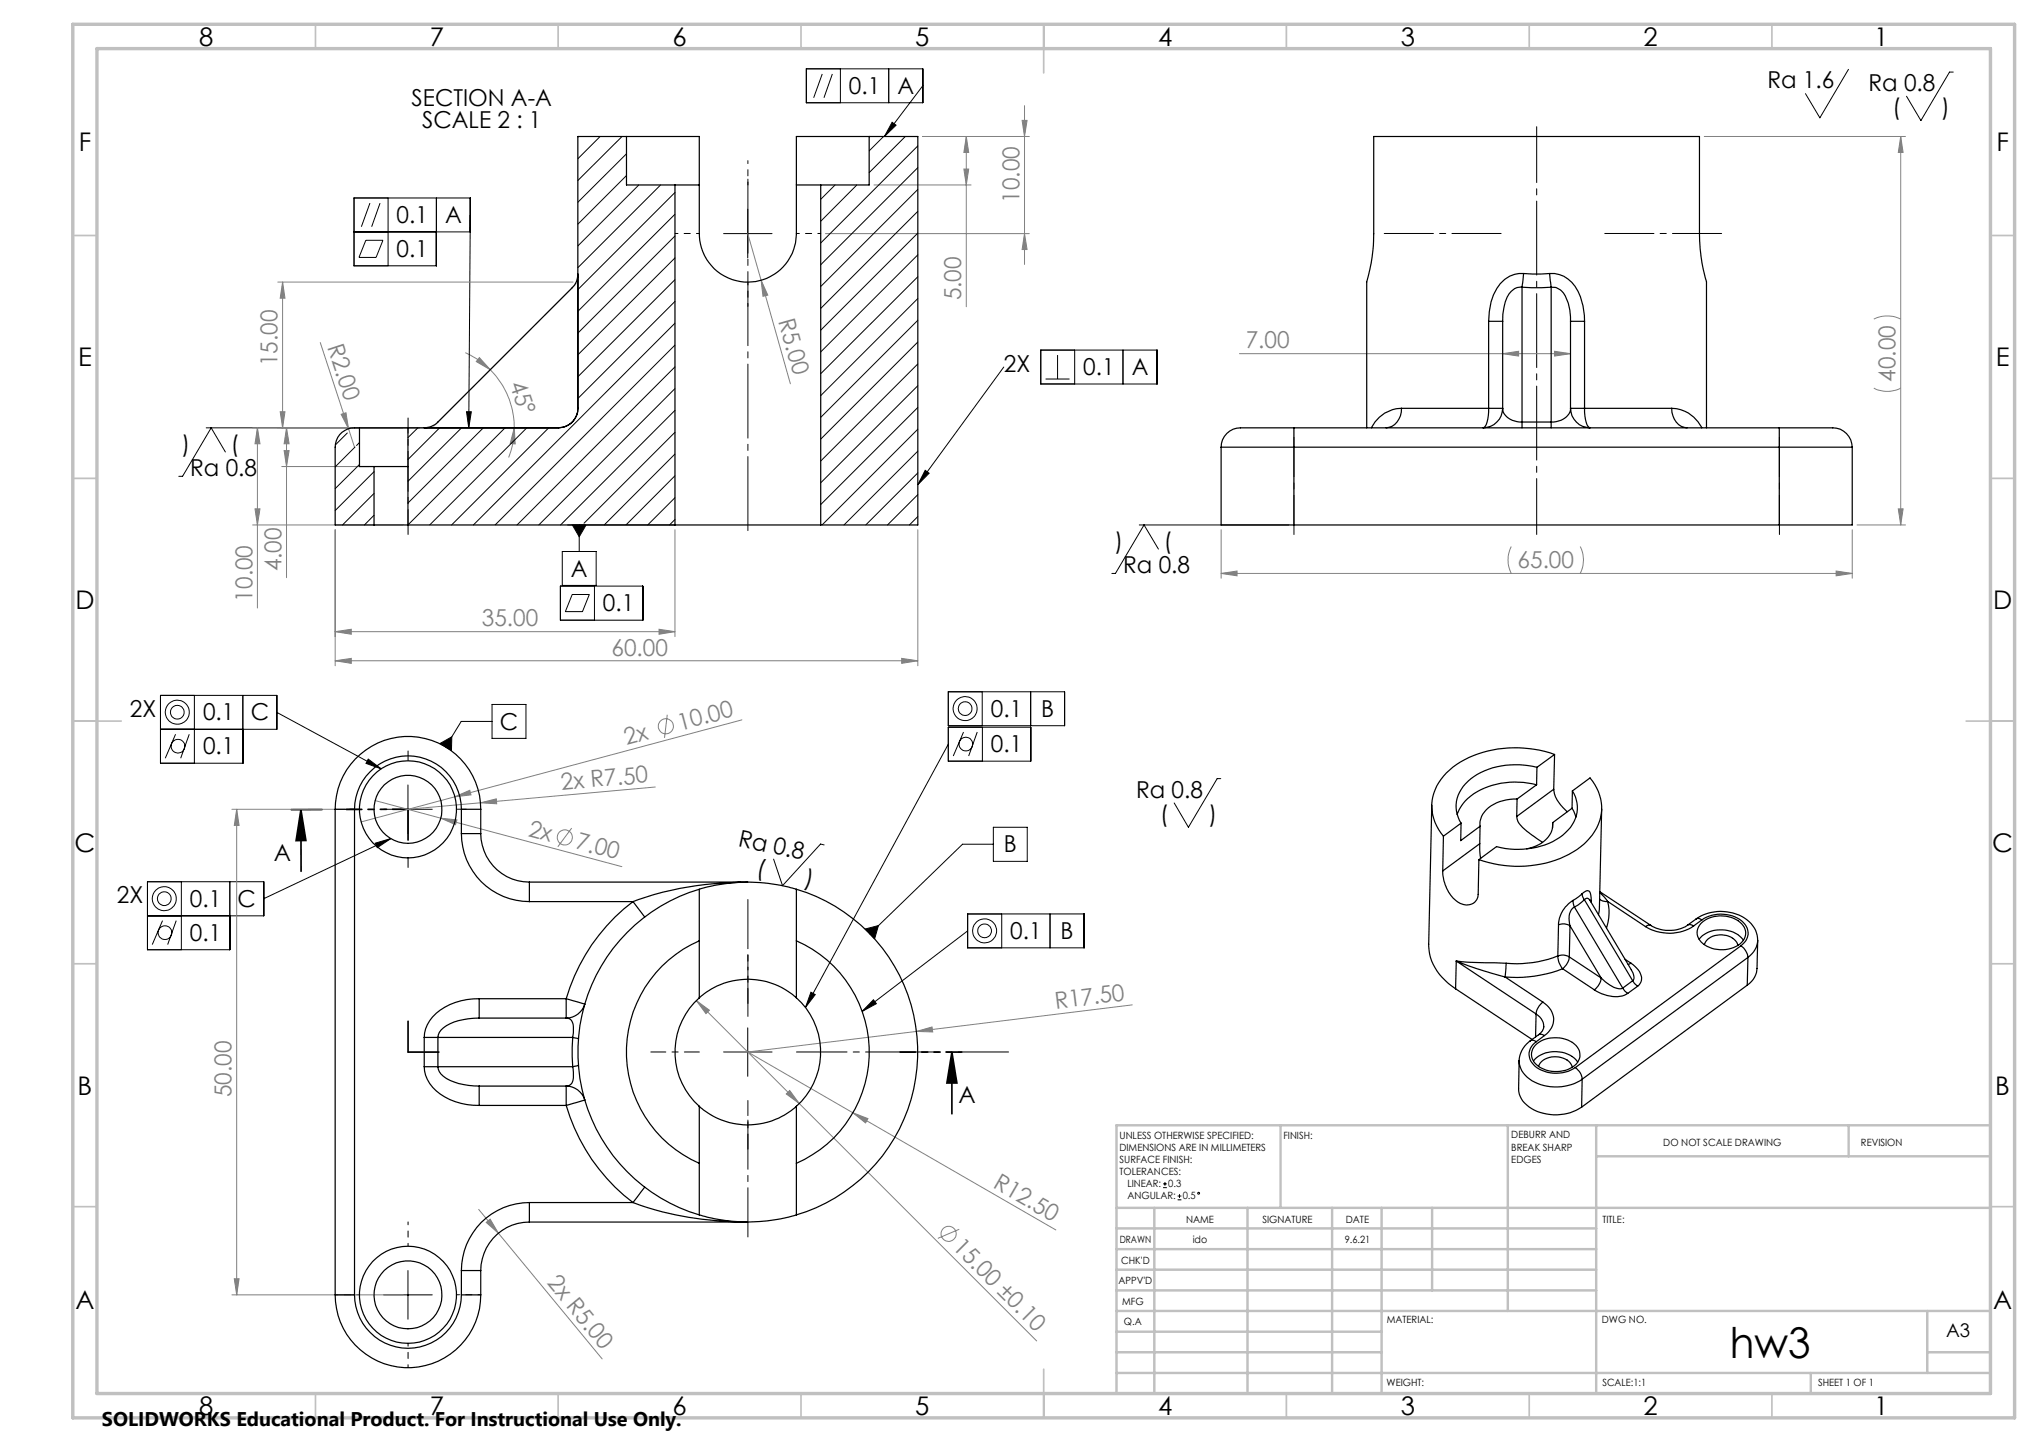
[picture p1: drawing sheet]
<svg xmlns="http://www.w3.org/2000/svg" width="420mm" height="297mm" viewBox="0 0 420 297" stroke-linecap="round" stroke-linejoin="round" font-family="sans-serif">
<g fill="none" stroke="#000" stroke-width=".21">
<path d="M166.1 14.2h24v7h-24zM169.4 15.2l-1.8 4.9M171.5 15.2l-1.8 4.9M173.1 14.2v7M183.1 14.2v7M190.1 17.7l-7.9 10.4M380.8 14.3l-5.9 10-3-5M402.3 14.8h-.7l-5.9 10-3-5M183.8 25.2l.8 .6-2.4 2.3zM75.4 49.5h3.5l-1.4 3.5h-3.6zM76.2 41.8l-1.8 4.9M78.3 41.8l-1.7 4.9"/>
<path d="M79.9 40.8v13.9M89.9 40.8v13.9h-17v-13.9h24v7h-24M96.9 44.3l-.3 43.8M149 48.1h10M154 43.1v10M206.8 75.6l-17.7 24.2M214.4 72.1h23.9v7h-23.9zM215.4 78.1h4.9M217.8 73.1v5M221.4 72.1v7M231.3 72.1v7M42.5 88.1h43.9"/>
<path d="M46.4 93.1l-2.9-5-5.9 10h-.8M96.1 84.8h1l-.5 3.3zM190.6 96.9l.8 .6-2.3 2.3zM115.8 113.6h7v7h-7zM116.9 108.1h22.1M117.9 108.1h2.8l-1.4 2.5zM119.3 108.1v5.5M234.7 108.1h30.8M238.6 113.1l-2.9-5-5.9 10h-.8M115.4 120.7h17v7h-17zM117.9 122.4h3.5l-1.4 3.6h-3.5zM122.4 120.7v7"/>
<path d="M36.2 151.2l-2.2 5M39 151.2l-1.8 5M40 143.2v14M50 143.2v14h-16.9v-14h23.9v7h-23.9M57 146.7l21.5 11.7M75.8 156.3l2.7 2.1-3.1-1.2zM90.6 153.1l2.5-1.3-.1 2.8zM101.4 148.6h-6.4l-3.2 5.2M101.4 145.1h6.9v7h-6.9zM195.3 142.5h24v7h-24zM195.3 149.8h17v7h-17zM195.3 153.3l-29.4 54.2"/>
<path d="M198.5 150.8l-2.1 4.9M201.3 150.8l-1.8 4.9M202.3 142.5v7M202.4 149.8v7M212.3 142.5v7M77.3 173.7l3.2-1-2.8 1.9zM79 166.7h10M80.5 172.7l-26.2 12.4M84 161.7v10M169.8 174l-.8-.2-7.8 8.6-1.9-5.5M204.6 173.9h-6.3l-19.1 18.5M204.6 170.4h7v7h-7z"/>
<path d="M251.5 160.4h-.8l-5.9 10-2.9-5M33.5 189.6l-2.1 5M36.3 189.6l-1.8 5M37.4 181.6v14M47.3 181.6v14h-16.9v-14h23.9v7h-23.9M178.2 191.3l2.7-.7-.7 2.8zM199.3 188.2h24v7h-24zM199.3 191.7l-21.7 16.6M206.3 188.2v7M216.3 188.2v7M149 216.7h10M154 211.7v10"/>
<path d="M167 204.4l.9 .5-2 2.6zM179.9 205.9l.6 .8-2.9 1.6zM239.6 244.6h.7M239.6 243.8h.7M240 243.4v.8M242.6 247.1h.7M242.6 246.3h.7M243 246v.7M79 266.7h10M84 261.7v10"/>
<circle cx="36.5" cy="146.7" r="2.47"/>
<circle cx="36.5" cy="146.7" r="1.4"/>
<circle cx="36.7" cy="153.7" r="1.41"/>
<circle cx="198.8" cy="146" r="2.47"/>
<circle cx="198.8" cy="145.9" r="1.4"/>
<circle cx="199" cy="153.3" r="1.41"/>
<circle cx="33.8" cy="185.1" r="2.48"/>
<circle cx="33.8" cy="185.1" r="1.41"/>
<circle cx="34" cy="192.1" r="1.4"/>
<circle cx="202.8" cy="191.7" r="1.42"/>
<circle cx="202.8" cy="191.7" r="2.47"/>
<circle cx="246.9" cy="245.8" r=".19"/>
</g>
<g fill="none" stroke="#808080" stroke-width=".21">
<path d="M180 38.1h20M190 28.1h22M198.5 34.8h1l-.5 3.3zM199 28.1v35.1M199 28.1l.5 3.3h-1zM210.5 24.8h1.1l-.6 3.3zM211 21.8v32.7M351 28.1h41.5M391.5 28.1l.5 3.3h-1zM391.5 28.1v80M57.2 58.1h60.8M58.2 58.1v30"/>
<path d="M58.2 58.1l.5 3.3h-1zM154 48.1l2.8 9.6M156.8 57.7l1.4 3.1-1 .2zM156.8 57.7l6 21.4M170 48.1h42M211 48.1l.6 3.3h-1.1zM66 70.6l5.8 17.7M95.8 72.6a17.3 17.3 0 0 1 5.2 3.6M98.7 73.7l2.3 2.5-2.9-1.7zM101 76.2a17.1 17.1 0 0 1 4.9 11.9M255.3 72.8h68.2M309.5 72.8l3.3-.4v.9z"/>
<path d="M320.2 72.4l3.3 .4-3.3 .5zM386 79.9a6.1 6.1 0 0 0 5.5 0M386 65.7a6.4 6.4 0 0 1 5.5 0M53 88.1v37.1M53 88.1l.6 3.3h-1.1zM57.7 84.8h1l-.5 3.3zM58 96.1h18M58.5 92.8h1l-.5 3.3zM59 88.1v30.9M59 88.1l.5 3.3h-1zM70.3 85.3l1-.3 .5 3.3zM71.8 88.3l1.2 3.8"/>
<path d="M88.1 88.1h-36.1M105.9 88.1l.2 3.3-1-.1zM105.9 88.1a16 16 0 0 1-1.1 6.1M52 108.1h31M52.5 104.8h1.1l-.6 3.3zM69 109.1v28M139 109.1v22M189.1 109.1v28M251.5 109.1v10M251.5 118.1h130M251.5 118.1l3.3-.5v1zM311.3 112.6a6.1 6.1 0 0 0 0 5.5"/>
<path d="M325.5 112.6a6.1 6.1 0 0 1 0 5.5M378.2 117.6l3.3 .5-3.3 .5zM381.5 109.1v10M382.5 108.1h10M391 104.8h1l-.5 3.3zM69 130.1l3.4-.5v1zM69 136.1l3.4-.5v1zM69 130.1h70M69 136.1h120.1M135.7 129.6l3.3 .5-3.3 .5zM185.7 135.6l3.4 .5-3.4 .5zM137.4 147.2l-.5 4.8"/>
<path d="M152.8 148.3l-78.4 21M47.8 166.7h23.2M48.8 166.7v100M48.8 166.7l.4 3.3h-.9zM77.3 164.9l13.5 3.6M90.8 168.5l3.3 .4-.3 1zM90.8 168.5l37.3 10M93.7 164.1l3.1-1.3 .2 .9zM99 165.3l3.2-.8 .1 1.1zM117.8 170.6l-2.9 3.8M135 162.1l-51 4.6M143.4 206.1l2.7 2-.7 .7z"/>
<path d="M143.4 206.1l21.2 21.2M188.8 212.4l3.2-.9 .1 1zM233.2 207l-79.2 9.7 21.7 12.5M162 225.3l.7-.7 1.9 2.7zM164.6 227.3l48.9 48.9M175.7 229.2l3.1 1.2-.5 .9zM175.7 229.2l41.8 24.1M98.6 249.1l25.4 30.8M100.2 251.8l.8-.7 1.7 2.9zM197.6 253.2l-4.4 1.9M47.8 266.7h35.2M48.3 263.4h.9l-.4 3.3z"/>
<circle cx="137.1" cy="149.6" r="1.55"/>
<circle cx="116.3" cy="172.5" r="1.56"/>
<circle cx="195.4" cy="254.1" r="1.56"/>
</g>
<path d="M62 166.8l1 6.3h-2zM62 166.8v12.7M196.1 216.7l1 6.4h-2zM196.1 216.7v12.7" fill="none" stroke="#000" stroke-width=".35"/>
<path d="M84.1 86.1v10M144.1 216.7h-10M154.1 206.7v-10M154.1 226.7v10" fill="none" stroke="#000" stroke-width=".21" stroke-dasharray="15.2 1.3 1.3 1.3" stroke-dashoffset="12.1"/>
<path d="M84.1 96.1v14" fill="none" stroke="#000" stroke-width=".21" stroke-dasharray="15.2 1.3 1.3 1.3" stroke-dashoffset="10.1"/>
<path d="M154.1 110.1v-74" fill="none" stroke="#000" stroke-width=".21" stroke-dasharray="15.2 1.3 1.3 1.3" stroke-dashoffset="-.8"/>
<path d="M154.1 38.1v-5M144.1 48.1h-5M154.1 58.1v5M164.1 48.1h5M84.1 256.7v-5M74.1 266.7h-5M84.1 276.7v5M94.1 266.7h5" fill="none" stroke="#000" stroke-width=".21" stroke-dasharray="15.2 1.3 1.3 1.3" stroke-dashoffset="14.6"/>
<path d="M285.1 48.1h24.1M330.6 48.1h24M154.1 185.3v24M154.1 230.7v24.1" fill="none" stroke="#000" stroke-width=".21" stroke-dasharray="15.2 1.3 1.3 1.3" stroke-dashoffset="5.1"/>
<path d="M164.1 216.7h43.7" fill="none" stroke="#000" stroke-width=".21" stroke-dasharray="15.2 1.3 1.3 1.3" stroke-dashoffset="4.8"/>
<path d="M84.1 156.7v-2M74.1 166.7h-2M84.1 176.7v2M94.1 166.7h2" fill="none" stroke="#000" stroke-width=".21" stroke-dasharray="15.2 1.3 1.3 1.3"/>
<path d="M266.5 90.1v20M366.5 90.1v20" fill="none" stroke="#000" stroke-width=".21" stroke-dasharray="15.2 1.3 1.3 1.3" stroke-dashoffset="7.1"/>
<path d="M316.5 26.1v84" fill="none" stroke="#000" stroke-width=".21" stroke-dasharray="15.2 1.3 1.3 1.3" stroke-dashoffset="3.7"/>
<path d="M84.1 166.7h-12.7M198.1 216.7h-12.7" fill="none" stroke="#000" stroke-width=".35" stroke-dasharray="6.3 1.3 1.3 1.3 1.3 1.3" stroke-dashoffset="3.2"/>
<path d="M66.3 166.7l-6.3 .1M84.1 173v-6.3M84.1 216.7v-6.4M90.4 216.7h-6.3" fill="none" stroke="#000" stroke-width=".35" stroke-dasharray="6.3 1.3 1.3 1.3 1.3 1.3"/>
<path d="M119.1 58.1l-30 30" fill="none" stroke="#c0c0c0" stroke-width=".21" stroke-dasharray="15.2 1.3 1.3 1.3" stroke-dashoffset="5.5"/>
<g fill="none" stroke="#c0c0c0" stroke-width=".35">
<path d="M65 5v5M115 5v5M165 5v5M215 5v10M265 5v5M315 5v5M365 5v5M15 48.5h5M410 48.5h5M15 98.5h5M410 98.5h5M15 148.5h10"/>
<path d="M405 148.5h10M15 198.5h5M410 198.5h5M15 248.5h5M410 248.5h5M65 287v5M115 287v5M165 287v5M215 282v10M265 287v5M315 287v5M365 287v5"/>
</g>
<g fill="none" stroke="#c0c0c0" stroke-width=".5">
<path d="M263.8 231.8v17M310.6 231.8v38.2M328.8 231.8v55.2M328.8 238.2h81.2M380.8 231.8v6.4M410 231.8h-180v55.2M230 248.8h180M230 257.3h98.8M230 253h98.8M237.8 248.8v38.2M257 248.8v38.2M274.4 248.8v38.2"/>
<path d="M284.6 248.8v38.2M295 248.8v17M230 265.8h98.8M230 261.5h98.8M230 278.5h54.6M230 274.3h54.6M230 270h180M397 278.5h13M397 270v12.8M230 282.8h180M373 282.8v4.2"/>
</g>
<path d="M15 5h400v287h-400zM20 10h390v277h-390z" fill="none" stroke="#c0c0c0" stroke-width=".7"/>
<g fill="#000">
<path d="M167 204.4l.9 .5-2 2.6zM77.3 173.7l3.2-1-2.8 1.9zM75.8 156.3l2.7 2.1-3.1-1.2zM179.9 205.9l.6 .8-2.9 1.6zM178.2 191.3l2.7-.7-.7 2.8zM90.6 153.1l2.5-1.3-.1 2.8zM96.1 84.8h1l-.5 3.3zM183.8 25.2l.8 .6-2.4 2.3zM190.6 96.9l.8 .6-2.3 2.3zM117.9 108.1l1.4 2.5 1.4-2.5z"/>
<path d="M196.1 216.7l1 6.4h-2zM62 166.8l1 6.3h-2z"/>
</g>
<g fill="#808080">
<path d="M70.3 85.3l1-.3 .5 3.3z"/>
<path d="M99 165.3l3.2-.8 .1 1.1z"/>
<path d="M188.8 212.4l3.2-.9 .1 1z"/>
<path d="M93.7 164.1l3.1-1.3 .2 .9z"/>
<path d="M156.8 57.7l1.4 3.1-1 .2z"/>
<path d="M100.2 251.8l.8-.7 1.7 2.9z"/>
<path d="M175.7 229.2l3.1 1.2-.5 .9z"/>
<path d="M90.8 168.5l3.3 .4-.3 1z"/>
<path d="M105.9 88.1l.2 3.3-1-.1zM98.7 73.7l2.3 2.5-2.9-1.7z"/>
<path d="M58.2 58.1l.5 3.3h-1zM57.7 84.8h1l-.5 3.3z"/>
<path d="M378.2 117.6l3.3 .5-3.3 .5zM251.5 118.1l3.3-.5v1z"/>
<path d="M69 130.1l3.4-.5v1zM135.7 129.6l3.3 .5-3.3 .5zM69 136.1l3.4-.5v1zM185.7 135.6l3.4 .5-3.4 .5z"/>
<path d="M309.5 72.8l3.3-.4v.9zM320.2 72.4l3.3 .4-3.3 .5z"/>
<path d="M48.8 166.7l.4 3.3h-.9zM48.3 263.4h.9l-.4 3.3zM59 88.1l.5 3.3h-1zM58.5 92.8h1l-.5 3.3zM53 88.1l.6 3.3h-1.1zM52.5 104.8h1.1l-.6 3.3zM199 28.1l.5 3.3h-1zM198.5 34.8h1l-.5 3.3zM210.5 24.8h1.1l-.6 3.3zM211 48.1l.6 3.3h-1.1zM391.5 28.1l.5 3.3h-1zM391 104.8h1l-.5 3.3z"/>
<path d="M143.4 206.1l2 2.7 .7-.7zM162.7 224.6l-.7 .7 2.6 2z"/>
</g>
<g fill="none" stroke="#000" stroke-width=".25">
<path d="M129 28.1h15v20a10 10 0 0 0 10 10 10 10 0 0 0 10-10v-20h15M129 28.1v10h10M129 28.1h-10v56M139 38.1h5M139 38.1v70M164 38.1h5.1M169.1 38.1v70M179 28.1h10.1v80h-20M179 28.1v10h-9.9M119 56.4a4 4 0 0 1-1.1 2.9l-27.7 27.6a4.1 4.1 0 0 1-2.8 1.2M313.5 59.2a2.99 2.99 0 0 0-3.1 2 12.1 12.1 0 0 0-.9 5M313.5 59.2l2 .1 4-.1"/>
<path d="M313.5 59.2v27.7M313.8 56.3l-.3 2.9M313.8 56.3a6.4 6.4 0 0 0-6.2 4.4l-.5 1.5-.3 2-.2 2M313.8 56.3l1.8 .1 3.6-.1M319.2 56.3l.3 2.9M319.2 56.3a6.4 6.4 0 0 1 6.3 4.8l.6 1.9 .3 3.2M319.5 59.2a2.99 2.99 0 0 1 2.9 1.7 10.7 10.7 0 0 1 1.1 5.3M319.5 59.2v27.7M306.6 66.2h2.9M306.6 66.2v17.9M309.5 66.2v17.9M323.5 66.2h2.9"/>
<path d="M323.5 66.2v17.9M326.4 66.2v17.9M74 88.1h10M74 88.1a4.1 4.1 0 0 0-5 4v16h8M74 88.1v8h3M77 96.1h7M77 96.1v12M84 88.1v20M84 88.1h31M119 84.1a4 4 0 0 1-4 4M251.5 92.1v16h15M251.5 92.1h15"/>
<path d="M266.5 88.1h-9.3a7.1 7.1 0 0 0-3.9 .7 4 4 0 0 0-1.8 3.3M266.5 88.1v4M266.5 88.1h100M266.5 92.1v16M266.5 92.1h100M281.5 88.1v-30l.7-2.7a33.7 33.7 0 0 0 .8-7.3v-20h67.1v20a34.2 34.2 0 0 0 1.4 10v30M288.7 84.1h17.9M288.7 84.1a3.7 3.7 0 0 1-3.2 4M288.7 84.1a6.9 6.9 0 0 0-6.2 4M306.6 84.1l-.1 2.2a2.19 2.19 0 0 1-1 1.8 4.1 4.1 0 0 0 4-4M306.6 84.1h2.9M309.5 84.1a3.2 3.2 0 0 0 3 2.8h1"/>
<path d="M313.5 86.9v1.2M313.5 86.9h6M319.5 86.9v1.2M323.5 84.1a3.2 3.2 0 0 1-3 2.8h-1M323.5 84.1a4.1 4.1 0 0 0 4 4 2.67 2.67 0 0 1-1-2.4l-.1-1.6M323.5 84.1h2.9M326.4 84.1h17.9M344.3 84.1a3.7 3.7 0 0 0 3.2 4M344.3 84.1a6.9 6.9 0 0 1 6.2 4M366.5 88.1h9.3a7.1 7.1 0 0 1 3.9 .7 4.1 4.1 0 0 1 1.8 3.3M366.5 88.1v4M366.5 92.1h15"/>
<path d="M366.5 92.1v16M381.5 92.1v16h-15M77 108.1h7M84 108.1h55M139 108.1h30.1M266.5 108.1h100M316.6 158a16.3 16.3 0 0 0-13.6 2.4 6.7 6.7 0 0 0-2 9.1M316.6 158l-.1 3.6M320.2 155.4a23.4 23.4 0 0 0-20.2 2.1 10.6 10.6 0 0 0-5.1 8.9 9.7 9.7 0 0 0 2.4 5.8M320.2 155.4l-.2 7.2M320.2 155.4l-3.6 2.6M69 166.7a15 15 0 0 1 15-15 15 15 0 0 1 15 15"/>
<path d="M69 166.7h4M69 166.7v100M73 166.7a11 11 0 0 1 11-11 11 11 0 0 1 11 11M73 166.7v100M95 171.7a14 14 0 0 0 14 14M95 166.7h4M95 171.7h4M95 166.7v5M99 171.7a10 10 0 0 0 10 10M99 166.7v5M294.9 165.8l-.6 28.7a11 11 0 0 0 5.5 9.2M297.3 172.2l-.1 7.2"/>
<path d="M301 169.5l-3.7 2.7M301 169.5l-.1 3.6 4-2.9M304.6 177.1l-.1 7.1a2.46 2.46 0 0 1-4 1.7 8.1 8.1 0 0 1-3.3-6.5M304.8 173.8l.2 3M304.8 173.8l-7.6 5.6M304.9 170.2l-.1 3.6M312.4 168.2a4.5 4.5 0 0 0 2.1 3l3.2 2.3M312.5 164.6a7.8 7.8 0 0 0-7.3 3.5 3.5 3.5 0 0 0-.3 2.1M312.5 164.6l-.1 3.6M316.5 161.6a15.8 15.8 0 0 0-14.2 2.9l-1.4 1.7-.8 1.5M316.5 161.6l-4 3M319.8 169.4a5.1 5.1 0 0 1-4 5.1l-1.3 .3"/>
<path d="M319.8 169.4v1.1M320 162.6a7.2 7.2 0 0 0 2.8 4.6M320 162.6l-7.6 5.6M323.8 166.5l.8 1.8M323.8 166.5l-4 2.9M323.9 162.9l3.6-2.7a9.2 9.2 0 0 1-.6 13 20.6 20.6 0 0 1-16 5.2l-3.2-.5-3.1-.8M323.9 162.9a6.5 6.5 0 0 1-1.5 8.6 15.5 15.5 0 0 1-14.1 2.9l-3.7 2.7M323.9 162.9l-.1 3.6M329.9 166.6l-.4 20.2-.3 1.6M109 181.7v4M109 181.7h45M109 185.7h21.4"/>
<path d="M130.4 185.7l2.4 3.2M130.4 185.7a38.4 38.4 0 0 0-13.8 20M144 193.8a25 25 0 0 0-15 22.9 25 25 0 0 0 15 22.9M144 183.2a35 35 0 0 0-25 33.5 35 35 0 0 0 25 33.5M144 183.2a34.5 34.5 0 0 1 19.9-.1l.1 .1M144 183.2v22.3M152.6 181.7a67.3 67.3 0 0 0-22.2 4M164 183.2a35 35 0 0 1 25 33.5 35 35 0 0 1-25 33.5M164 193.8a25 25 0 0 1 15.1 22.9 25 25 0 0 1-15.1 22.9M164 183.2v22.3M300 197.9l2.4 .3 7.8 .2M300 197.9l4.1 1.6 5.9 1.7"/>
<path d="M300 197.9l-.2 5.8M300 197.9l16.4 10.9M310.2 198.4l-.2 2.8M320.9 196.9a23.1 23.1 0 0 1-10.7 1.5M320.9 196.9a2.6 2.6 0 0 1 2.4 .2M320.9 196.9a4.1 4.1 0 0 0 1 2.6M321 190.5a2.6 2.6 0 0 1 2.4 .2M321 190.5l-.1 6.4M321.9 199.5a26.2 26.2 0 0 1-11.9 1.7M321.9 199.5l6.5 4.4M323.3 197.1a3.7 3.7 0 0 1-1.4 2.4M323.3 197.1l6.5 4.3"/>
<path d="M323.4 190.7l6.4 10.7M323.4 190.7l-.1 6.4M324 185.5a6.1 6.1 0 0 0-3 5M324 185.5l.3 1.3M324.3 186.8a2.96 2.96 0 0 0-1 3.4l.1 .5M324.3 186.8l10 16.7M325.9 184.1l.6-.4a.66 .66 0 0 1 .6-.2 .66 .66 0 0 1 .5 .5l.2 1.5M325.9 184.1l-1.9 1.4M325.9 184.1l.5 1.2M326.4 185.3l-2.1 1.5M326.4 185.3a.65 .65 0 0 1 .6-.3 .65 .65 0 0 1 .6 .5M326.4 185.3l9.9 16.7"/>
<path d="M327.5 185.4l.1 .1M327.6 185.5l8.4 14.2a1.91 1.91 0 0 1 .3 2.3M327.8 185.5v.3M327.8 185.5l-.1 .2M329.5 185.2l.6 .4 1.1 .1M329.5 183.8l1.7 1.9M329.5 183.7l10.5 6.9M331.2 185.7a9.6 9.6 0 0 1-.3 5.4M331.2 185.7l7.7 5.1M334.8 197.6l1.1 .8M335.9 198.4a3.8 3.8 0 0 1 2.2 3.6l-.3 .6-.5 .5M335.9 198.4l-.5 .2"/>
<path d="M340 190.6h-.5l-.6 .2M347.6 190.5a7.2 7.2 0 0 1-7.6 .1M347.6 190.5h.7l.6 .2M348.9 190.7a9.2 9.2 0 0 1-10 .1M349.4 189.3a9 9 0 0 1 11.3 .9 5.2 5.2 0 0 1 1.4 3.5M349.4 189.3l.6-.1 .6 .3M349.4 189.3l-1.8 1.2M350 193.5a6.2 6.2 0 0 1 9 0l.1 .2M350.4 190.2a6.3 6.3 0 0 1 8.6 .4 2.84 2.84 0 0 1-1.4 4.3 6.1 6.1 0 0 1-7.7-1.6 2.6 2.6 0 0 1 .5-3.1zM350.6 189.5a7 7 0 0 1 8.8 .9 2.96 2.96 0 0 1-.8 4.4M350.6 189.5l-1.7 1.2M351 194.6a3.5 3.5 0 0 1 4.2-2 3.2 3.2 0 0 1 2.8 2.1"/>
<path d="M358.6 194.8a3.3 3.3 0 0 1 1.4 2.4M358.6 194.8l-34.1 25.1M360 197.2l-34.1 25.1M360 197.2l-.1 5.7M362.1 193.7l-.2 5.8a4.4 4.4 0 0 1-2 3.4M362.1 193.7a4.7 4.7 0 0 1-2.1 3.5M87.4 213.7h2.8M87.4 219.7a7.5 7.5 0 0 0 4.3 6.3 14 14 0 0 0 7 1.7M87.4 219.7h2.8M87.4 213.7v6M90.2 219.7a3.5 3.5 0 0 0 2.5 2.8 15.3 15.3 0 0 0 6 1.2M90.2 219.7h27.8"/>
<path d="M90.2 213.7h27.8M90.2 213.7v6M98.7 209.7a11.4 11.4 0 0 0-7.9 2.5l-.3 .5-.3 1M98.7 205.7v4M98.7 205.7a12.2 12.2 0 0 0-10.2 4.5 6.1 6.1 0 0 0-1.1 3.5M98.7 209.7h17.9M98.7 205.7h17.9M116.6 209.7a1.74 1.74 0 0 1 1.5 2.2l-.1 1.8M116.6 205.7l3.9 1.1a4.1 4.1 0 0 1-3.9 2.9M116.6 205.7v4M118 219.7a5.5 5.5 0 0 1-.3 3.5l-.6 .4-.5 .1M118 213.7l1.1 .3"/>
<path d="M118 213.7l-.1 2 .1 4M119.1 219.4l-1.1 .3M144 205.5a15 15 0 0 0 0 22.4M144 205.5a15 15 0 0 1 20 0M164 205.5a15 15 0 0 1 0 22.4M299.8 203.7l15.8 10.4M310 201.2l7.8 5.2M312.9 218.5l-.1 5.7a4.9 4.9 0 0 0 3.2 4.4 10 10 0 0 0 9.8-.6M312.9 218.5a5.3 5.3 0 0 0 3.8 4.7 10 10 0 0 0 9.2-.9M315.2 214.4a5.4 5.4 0 0 0-2.3 4.1M315.2 214.4l.7-.1 .5 .3M315.9 218.5a6.1 6.1 0 0 1 9.1 .3"/>
<path d="M316.3 215.3a6.3 6.3 0 0 1 8.6 .4 2.84 2.84 0 0 1-1.4 4.3 6.3 6.3 0 0 1-7.5-1.2 2.64 2.64 0 0 1 .3-3.5zM316.4 208.8a2.47 2.47 0 0 1 .9 4.1l-.4 .2M316.4 208.8l-.1 4.8M316.4 214.6a3.1 3.1 0 0 0 .3 5.4 7.4 7.4 0 0 0 7.8-.1M316.9 219.6a3.6 3.6 0 0 1 4.6-1.8 2.83 2.83 0 0 1 2.4 2M316.9 213.1l.7-.1 .5 .3M316.9 213.1l-1.7 1.3M317.8 206.4a3.9 3.9 0 0 1 .8 6.5l-.5 .4M317.8 206.4a3.6 3.6 0 0 0-1.4 2.4M318.1 213.3l-1.7 1.3M324.5 219.9a3.1 3.1 0 0 1 1.4 2.4M328.4 203.9a7.2 7.2 0 0 0 6.5 .9l.4-.2"/>
<path d="M329.8 201.4a6 6 0 0 0 4.2 2.2l.3-.1M329.8 201.4a3.6 3.6 0 0 1-1.4 2.5M334.3 203.5l1 1.1M336.3 202l1 1.1M336.3 202l-2 1.5M337.3 203.1l-2 1.5M359.9 202.9l-34.1 25.1M98.7 223.7v4M98.7 223.7h17.9M98.7 227.7h17.9M116.6 223.7a4.1 4.1 0 0 1 3.9 2.9l-3.9 1.1M116.6 223.7v4"/>
<path d="M116.6 227.7a38.4 38.4 0 0 0 13.8 20M144 227.9a14.9 14.9 0 0 0 20 0M144 227.9v22.3M164 227.9v22.3M325.9 222.3l-.1 5.7M109 247.7a14 14 0 0 0-14 14M109 247.7v4M109 251.7a10 10 0 0 0-10 10M109 247.7h21.4M109 251.7h45M130.4 247.7a65.1 65.1 0 0 0 22.2 4M132.8 244.5l-2.4 3.2"/>
<path d="M144 250.2l.1 .1a34.5 34.5 0 0 0 19.9-.1M69 266.7h4M69 266.7a15 15 0 0 0 15 15 15 15 0 0 0 15-15M73 266.7a11 11 0 0 0 11 11 11 11 0 0 0 11-11M95 261.7h4M95 266.7h4M95 261.7v5M99 261.7v5"/>
<circle cx="84" cy="166.7" r="7"/>
<circle cx="84" cy="166.7" r="10"/>
<circle cx="84" cy="266.7" r="7"/>
<circle cx="84" cy="266.7" r="10"/>
</g>
<g fill="none" stroke="#000" stroke-width=".21">
<path d="M119.1 28.1l-.1 .1M123.6 28.1l-4.6 4.6M128.1 28.1l-9.1 9.1M129 31.7l-10 10M129 36.2l-10 10M131.6 38.1l-12.6 12.6M136.1 38.1l-17.1 17M139 39.6l-20 20.1M172 38.1l-2.9 3M176.5 38.1l-7.4 7.5M182 28.1l-3 3M186.5 28.1l-7.5 7.5"/>
<path d="M189.1 30.1l-20 20M189.1 34.5l-20 20M189.1 39l-20 20M139 44.1l-20 20M139 48.6l-20 20M139 53.1l-20 20M139 57.6l-20 20M189.1 43.5l-20 20M189.1 48l-20 20M189.1 52.5l-20 20M189.1 57l-20 20M139 71.1l-37 37"/>
<path d="M139 75.6l-32.5 32.5M139 62.1l-20 20M139 66.6l-41.5 41.5M189.1 61.5l-20 20M189.1 66l-20 20M189.1 70.4l-20 20M189.1 75l-20 20M189.1 79.4l-20 20M71.5 89.2l-2.4 2.4M73.1 92.1l-4.1 4.1M74 91.2l-.6 .6M74 95.7l-5 4.9"/>
<path d="M77 97.2l-8 8M86.1 88.1l-2.1 2M90.6 88.1l-6.6 6.5M95.1 88.1l-11.1 11M99.6 88.1l-15.6 15.5M104 88.1l-20 20M108.5 88.1l-20 20M113 88.1l-20 20M139 89l-18.7 18.8M139 93.5l-14.5 14.6M139 80l-28 28.1M139 84.5l-23.5 23.6"/>
<path d="M139 98l-10.1 10.1M189.1 83.9l-20 20M189.1 88.4l-19.8 19.7M189.1 92.9l-15.3 15.2M189.1 97.4l-10.8 10.7M77 101.6l-6.4 6.5M77 106.1l-1.9 2M139 102.5l-5.6 5.6M139 107l-1.1 1.1M189.1 101.9l-6.3 6.2M189.1 106.4l-1.8 1.7"/>
</g>
<text font-size="8.7" x="356.3" y="279.6">hw3</text>
<g font-size="5.3">
<text x="41" y="9.4">8</text>
<text x="88.5" y="9.4">7</text>
<text x="138.5" y="9.4">6</text>
<text x="188.5" y="9.4">5</text>
<text x="238.5" y="9.4">4</text>
<text x="288.5" y="9.4">3</text>
<text x="338.5" y="9.4">2</text>
<text x="386" y="9.4">1</text>
<text x="16.2" y="31.2">F</text>
<text x="411.2" y="31.2">F</text>
<text x="16.1" y="75.4">E</text>
<text x="411.1" y="75.4">E</text>
<text x="15.5" y="125.5">D</text>
<text x="410.5" y="125.5">D</text>
<text x="15.4" y="175.5">C</text>
<text x="410.4" y="175.5">C</text>
<text x="16" y="225.4">B</text>
<text x="411" y="225.4">B</text>
<text x="15.5" y="269.7">A</text>
<text x="410.5" y="269.7">A</text>
<text x="41" y="291.4">8</text>
<text x="88.5" y="291.4">7</text>
<text x="138.5" y="291.4">6</text>
<text x="188.5" y="291.4">5</text>
<text x="238.5" y="291.4">4</text>
<text x="288.5" y="291.4">3</text>
<text x="338.5" y="291.4">2</text>
<text x="386" y="291.4">1</text>
</g>
<g font-size="4.8">
<text x="84.8" y="21.9">SECTION A-A</text>
<text x="174.9" y="19.4">0.1</text>
<text x="184.9" y="19.4">A</text>
<text x="364.1" y="18.2">Ra 1.6</text>
<text x="384.9" y="18.7">Ra 0.8</text>
<text x="389.8" y="23.7">(</text>
<text x="399.9" y="23.7">)</text>
<text x="87" y="26.4">SCALE 2 : 1</text>
<text x="81.7" y="45.9">0.1</text>
<text x="91.7" y="45.9">A</text>
<text x="81.7" y="52.9">0.1</text>
<text x="206.8" y="76.6">2X</text>
<text x="223.1" y="77.3">0.1</text>
<text x="233.1" y="77.3">A</text>
<text x="37.5" y="93">)</text>
<text x="47.5" y="93">(</text>
<text x="39.2" y="98">Ra 0.8</text>
<text x="229.7" y="113">)</text>
<text x="239.7" y="113">(</text>
<text x="117.6" y="118.8">A</text>
<text x="231.4" y="118">Ra 0.8</text>
<text x="124.2" y="125.9">0.1</text>
<text x="26.8" y="147.7">2X</text>
<text x="41.8" y="148.4">0.1</text>
<text x="51.6" y="148.4">C</text>
<text x="204.1" y="147.7">0.1</text>
<text x="214.5" y="147.7">B</text>
<text x="41.8" y="155.4">0.1</text>
<text x="103" y="150.3">C</text>
<text x="204.1" y="155">0.1</text>
<text x="234" y="164.3">Ra 0.8</text>
<text x="239" y="169.3">(</text>
<text x="249" y="169.3">)</text>
<text x="56.4" y="177.3">A</text>
<text x="151.9" y="174.3" transform="rotate(12 151.9 174.3)">Ra 0.8</text>
<text x="206.8" y="175.6">B</text>
<text x="155.7" y="180.2" transform="rotate(12 155.7 180.2)">(</text>
<text x="165.5" y="182.2" transform="rotate(12 165.5 182.2)">)</text>
<text x="24.1" y="186.1">2X</text>
<text x="39.1" y="186.8">0.1</text>
<text x="49" y="186.8">C</text>
<text x="39.1" y="193.8">0.1</text>
<text x="208.1" y="193.4">0.1</text>
<text x="218.5" y="193.4">B</text>
<text x="197.4" y="227.2">A</text>
</g>
<g font-size="4.8" fill="#808080">
<text x="210" y="41.7" transform="rotate(-90 210 41.7)">10.00</text>
<text x="198" y="61.9" transform="rotate(-90 198 61.9)">5.00</text>
<text x="67.4" y="71.4" transform="rotate(72 67.4 71.4)">R2.00</text>
<text x="160.3" y="66.1" transform="rotate(74 160.3 66.1)">R5.00</text>
<text x="256.6" y="71.7">7.00</text>
<text x="57.1" y="75.4" transform="rotate(-90 57.1 75.4)">15.00</text>
<text x="105" y="79" transform="rotate(71 105 79)">45°</text>
<text x="390.5" y="78.6" transform="rotate(-90 390.5 78.6)">40.00</text>
<text x="58" y="117.7" transform="rotate(-90 58 117.7)">4.00</text>
<text x="312.6" y="117">65.00</text>
<text x="52" y="123.9" transform="rotate(-90 52 123.9)">10.00</text>
<text x="99.2" y="129">35.00</text>
<text x="125.9" y="135">60.00</text>
<text x="129.1" y="153.4" transform="rotate(-15 129.1 153.4)">2x</text>
<text x="140.1" y="150.5" transform="rotate(-15 140.1 150.5)">10.00</text>
<text x="115.7" y="162.7" transform="rotate(-5 115.7 162.7)">2x R7.50</text>
<text x="108.6" y="172.1" transform="rotate(15 108.6 172.1)">2x</text>
<text x="118.4" y="174.7" transform="rotate(15 118.4 174.7)">7.00</text>
<text x="217.5" y="207.8" transform="rotate(-7 217.5 207.8)">R17.50</text>
<text x="47.7" y="226" transform="rotate(-90 47.7 226)">50.00</text>
<text x="204.4" y="244.5" transform="rotate(30 204.4 244.5)">R12.50</text>
<text x="196.1" y="257.1" transform="rotate(45 196.1 257.1)">15.00 ±0.10</text>
<text x="112.6" y="264.3" transform="rotate(50 112.6 264.3)">2x R5.00</text>
</g>
<text font-size="4.1" x="21" y="293.7">SOLIDWORKS Educational Product. For Instructional Use Only.</text>
<text font-size="3.9" x="400.9" y="275.5">A3</text>
<g font-size="2.1">
<text x="230.6" y="234.6">UNLESS OTHERWISE SPECIFIED:</text>
<text x="230.6" y="237.1">DIMENSIONS ARE IN MILLIMETERS</text>
<text x="230.6" y="239.5">SURFACE FINISH:</text>
<text x="264.4" y="234.6">FINISH:</text>
<text x="311.3" y="234.5">DEBURR AND</text>
<text x="311.3" y="237">BREAK SHARP</text>
<text x="311.3" y="239.5">EDGES</text>
<text x="342.6" y="235.9">DO NOT SCALE DRAWING</text>
<text x="383.3" y="236.1">REVISION</text>
<text x="230.6" y="242">TOLERANCES:</text>
<text x="232.2" y="244.5">LINEAR: 0.3</text>
<text x="232.2" y="247">ANGULAR: 0.5</text>
<text x="244.3" y="252">NAME</text>
<text x="260" y="251.9">SIGNATURE</text>
<text x="277.2" y="251.9">DATE</text>
<text x="330.1" y="251.9">TITLE:</text>
<text x="230.6" y="256.1">DRAWN</text>
<text x="245.7" y="256.1">ido</text>
<text x="277" y="255.9">9.6.21</text>
<text x="230.9" y="260.3">CHK'D</text>
<text x="230.4" y="264.4">APPV'D</text>
<text x="231.1" y="268.8">MFG</text>
<text x="231.5" y="273">Q.A</text>
<text x="285.6" y="272.5">MATERIAL:</text>
<text x="330" y="272.5">DWG NO.</text>
<text x="285.6" y="285.5">WEIGHT:</text>
<text x="330.1" y="285.6">SCALE:1:1</text>
<text x="374.5" y="285.6">SHEET 1 OF 1</text>
</g>
</svg>
